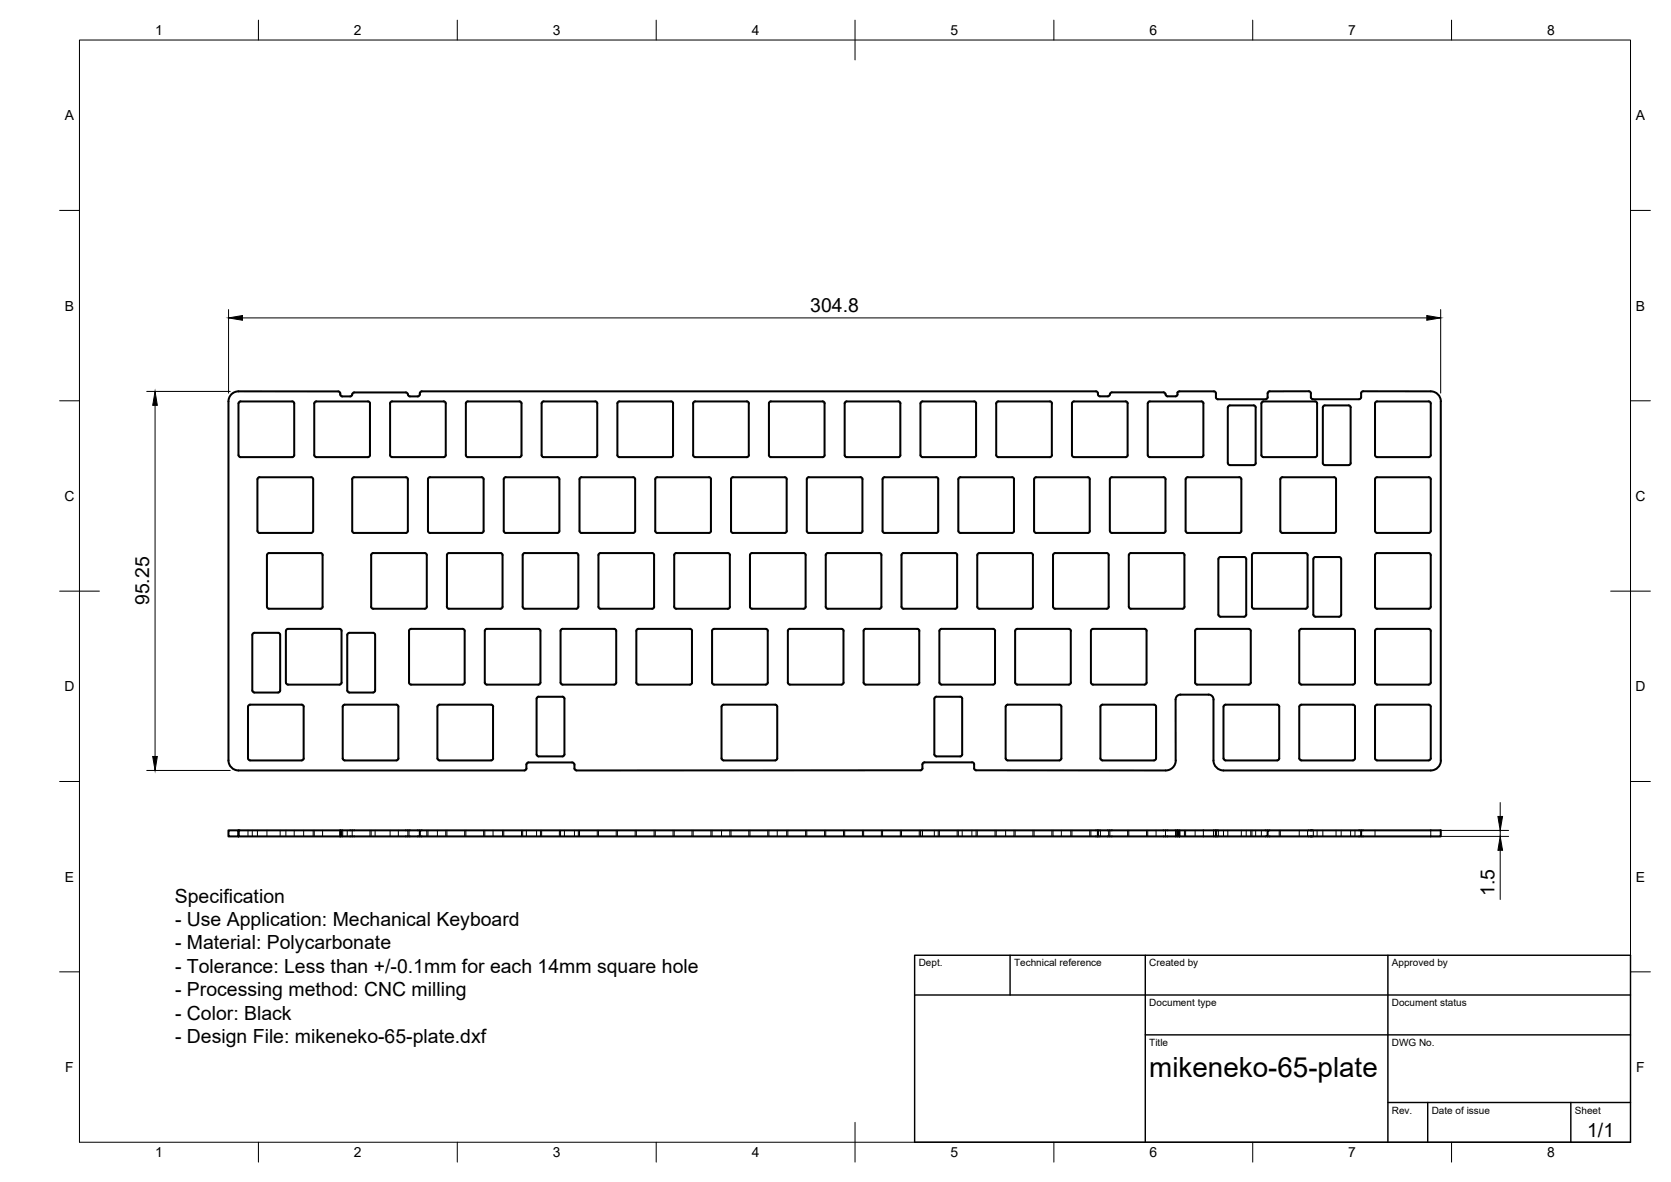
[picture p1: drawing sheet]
<svg xmlns="http://www.w3.org/2000/svg" width="420mm" height="297mm" viewBox="0 0 420 297" stroke-linecap="round" stroke-linejoin="round" font-family="sans-serif">
<!-- layer: Visible -->
<g fill="none" stroke="#000" stroke-width=".51">
<path d="M102 98.6h-12.9a.66 .66 0 0 0-.6 .8l-.4 .2h-2a.75 .75 0 0 1-.6-1l-.5-.2-25-.1a2.53 2.53 0 0 0-2.6 2.6v90.2a2.53 2.53 0 0 0 2.6 2.5h71.9l.4-.2a1.9 1.9 0 0 1 .3-1.7l11.2-.1M102.1 98.6l.2 .1 .3 .4M105.6 98.9a.57 .57 0 0 1-.5 .7h-2l-.5-.2v-.3M105.6 98.8v-.2l.5-.3h169.5l.2 .1 .3 .4M276.1 98.9v.2M276.1 99.1l.1 .4 .4 .1h2l.2-.1 .3-.4M279.6 98.6h13a.66 .66 0 0 1 .5 .7l.5 .3h2l.3-.1 .2-.4M279.6 98.6l-.4 .2-.1 .3M296.1 99.1v-.5l.5-.3h8.6l.5 .4 .1 1.4 .4 .2M318.7 98.8v1.1M318.7 99.8v.3l-.5 .2M319.2 98.3l-.2 .1-.3 .4"/>
<path d="M329.1 98.3h-9.9M329.1 98.3l.3 .1a1.89 1.89 0 0 1 .3 1.7l.4 .2h11.6M60.2 100.9h13.3l.4 .2 .1 13.3-.3 .4-13.2 .1-.4-.3-.1-13.2zM65 120l13.2-.1 .5 .3v13.2l-.2 .5h-13.3l-.4-.2-.1-13.3zM79.3 100.9h13.2l.5 .2v13.3l-.2 .4-13.3 .1-.4-.3-.1-13.2zM98.2 101.1l.4-.2h13.2l.3 .5-.1 13.2-.4 .3-13.3-.1-.2-.4zM102 119.9h-12.9l-.5 .3v.2v13.3l.5 .2h12.9M102.1 119.9l.4 .3 .1 .2v13l-.3 .5h-.2M117.2 101.1l.4-.2h13.3l.2 .5v13.2l-.5 .3-13.2-.1-.3-.4zM121.1 119.9h-13l-.4 .3-.1 .2 .1 13.3 .4 .2h13M121.1 119.9l.4 .3 .1 .2v13l-.2 .5h-.3M136.3 101.1l.4-.2h13.2l.3 .5-.1 13.2-.4 .3-13.3-.1-.2-.4z"/>
<path d="M140.1 119.9h-12.9l-.5 .3v.2v13.3l.5 .2h12.9M140.2 119.9l.4 .3 .1 .2v13l-.3 .5h-.2M168.7 100.9h-13l-.4 .2-.1 .3 .1 13.2 .4 .3h13M168.8 100.9l.4 .2v.3v13l-.2 .4-.2 .1M174.8 114.9h13M174.8 100.9h13M174.8 100.9l-.4 .2-.1 .3v13l.2 .4 .3 .1M187.8 100.9l.4 .2 .1 .3M188.3 101.4v13M188.3 114.4l-.2 .4-.3 .1M193.8 114.9h13M193.8 100.9h13"/>
<path d="M193.8 100.9l-.4 .2-.1 .3v13l.3 .4 .2 .1M206.9 100.9l.4 .2v.3M207.3 101.4v13M207.3 114.4l-.2 .4-.2 .1M212.9 100.9h13h.3l.2 .5M212.9 100.9l-.4 .2-.1 .3v13l.2 .4 .3 .1M226.4 101.4v13M226.4 114.4l-.2 .4-.3 .1h-13M241.5 119.9l13.2 .1 .3 .4v13l-.3 .5h-.2h-13M241.5 119.9l-.4 .3-.1 .2M245.4 101.4v13M245.4 101.4l-.2-.5h-.3h-12.9h-.3l-.3 .5 .1 13 .2 .4 13.2 .1 .3-.1 .2-.4"/>
<path d="M260.5 119.9l13.3 .1 .2 .4v13l-.2 .5h-.3h-13M260.5 119.9l-.4 .3-.1 .2M264.5 101.4v13M264.5 101.4l-.2-.5h-.3h-13.2l-.3 .5v13l.5 .5h13l.3-.1 .2-.4M279.6 119.9l13.2 .1 .3 .4v13l-.1 .3-.4 .2h-13M279.6 119.9l-.4 .3-.1 .2M283.5 101.4v13M283.5 101.4l-.2-.5h-.3h-13.2l-.2 .5-.1 13 .6 .5h12.9l.3-.1 .2-.4M302.6 101.4v13M302.6 101.4l-.1-.3-.4-.2h-13.2l-.3 .5v13l.5 .5h13l.3-.1 .2-.4M306.2 100.3h12M309.2 116.9h6"/>
<path d="M309.2 116.9l-.5-.5v-14l.1-.3 .4-.2h6l.5 .2v14.3v.2l-.5 .3M317.2 101.4v13M317.2 101.4l.1-.3 .4-.2h13h.2l.3 .5v13l-.3 .4-13.2 .1-.4-.3-.1-.2M322.4 119.9h13l.5 .3v.2v13l-.2 .5h-13.3M322.4 119.9l-.4 .3-.1 .2M333.1 116.9h6M339.6 102.4v14M339.6 102.4l-.2-.4-.3-.1h-6l-.4 .2-.1 14.3 .3 .4 .2 .1M339.6 116.4l-.2 .4-.3 .1M341.7 100.3l.3-.1a1.75 1.75 0 0 0 .3-1.6l.4-.3h17a2.53 2.53 0 0 1 2.6 2.6v90.2a2.49 2.49 0 0 1-2.5 2.5h-52.2a2.53 2.53 0 0 1-2.5-2.5v-15.3a1.22 1.22 0 0 0-1.2-1.3l-7.1 .1a1.22 1.22 0 0 0-1.2 1.2v15.3a2.49 2.49 0 0 1-2.5 2.5h-47.7l-.4-.3-.1-1.2M345.8 101.1l.5-.2h13.2l.2 .5v13.2l-.5 .3-13.2-.1-.3-.4zM81.1 139.5v13"/>
<path d="M81.1 139.5l-.2-.4-.3-.1-13.2 .1-.3 .4v13l.5 .5h13l.3-.1 .2-.4M93.8 139h13l.4 .2 .1 .3v13l-.2 .4-13.3 .1M93.8 139l-.4 .2-.1 .3v13l.3 .4 .2 .1M112.9 139h13l.4 .2 .1 .3v13l-.3 .4-13.2 .1M112.9 139l-.5 .2v.3v13l.2 .4 .3 .1M131.9 139h13l.4 .2 .1 .3v13l-.2 .4-13.3 .1M131.9 139l-.4 .2-.1 .3v13l.3 .4 .2 .1M145.8 120.2l.4-.3 13.3 .1 .2 .4-.1 13.3-.4 .2h-13.2l-.3-.5zM164.5 139.5v13M164.5 139.5l-.3-.4-.2-.1-13.3 .1-.2 .4v13l.2 .4 .3 .1h13l.2-.1 .3-.4M164.8 120.2l.4-.3 13.3 .1 .3 .4-.1 13.3-.4 .2h-13.3l-.2-.5zM183.5 139.5v13"/>
<path d="M183.5 139.5l-.2-.4-.3-.1-13.2 .1-.3 .4v13l.3 .4 .2 .1h13l.3-.1 .2-.4M183.9 120.2l.4-.3 13.3 .1 .2 .4v13.3l-.5 .2h-13.2l-.3-.5zM202.6 139.5v13M202.6 139.5l-.3-.4-.2-.1-13.3 .1-.2 .4v13l.2 .4 .3 .1h13l.2-.1 .3-.4M202.9 120.2l.5-.3 13.2 .1 .3 .4-.1 13.3-.4 .2h-13.3l-.2-.5zM207.7 139.2l.4-.2 13.3 .1 .2 .4v13.2l-.5 .3-13.2-.1-.3-.4zM222 120.2l.4-.3 13.3 .1 .2 .4v13.3l-.5 .2h-13.2l-.3-.5zM226.7 139.2l.5-.2 13.2 .1 .3 .4-.1 13.2-.4 .3-13.3-.1-.2-.4zM241 120.4v13M241 133.4l.1 .3 .4 .2M245.8 139.2l.4-.2 13.3 .1 .2 .4v13.2l-.5 .3-13.2-.1-.3-.4zM260 120.4v13"/>
<path d="M260 133.4l.3 .5h.2M264.9 139.2l.4-.2 13.2 .1 .3 .4-.1 13.2-.4 .3-13.3-.1-.2-.4zM279.1 120.4v13M279.1 133.4l.2 .5h.3M283.9 139.2l.4-.2 13.3 .1 .2 .4v13.2l-.5 .3-13.2-.1-.3-.4zM298.1 120.4v13M298.1 120.4l.1-.2 .4-.3h13l.3 .1 .2 .4v13l-.2 .5h-13.3l-.4-.2-.1-.3M314.9 139.2l.4-.2 13.2 .1 .3 .4-.1 13.2-.4 .3-13.3-.1-.2-.4zM321.9 120.4v13M321.9 133.4l.1 .3 .4 .2M330.7 140h6l.5 .2v14.3M330.7 140l-.4 .2-.1 .3"/>
<path d="M345.8 139.2l.5-.2 13.2 .1 .2 .4v13.2l-.5 .3-13.2-.1-.3-.4zM345.8 120.2l.5-.3 13.2 .1 .2 .4v13.3l-.5 .2h-13.2l-.3-.5zM63.4 159.5v14M63.5 159.5v-.2l.4-.3h6l.5 .3v14.2M85.4 158l-13.3 .1-.2 .4v13l.5 .5h13M85.4 158l.2 .1 .3 .4v13l-.1 .3-.4 .2M93.8 159h-6l-.4 .3-.1 14.2M93.8 159l.3 .1 .2 .4v14M102.9 158.3l.4-.3 13.3 .1 .2 .4v13.3l-.5 .2h-13.2l-.3-.5zM122 158.3l.4-.3 13.2 .1 .3 .4-.1 13.3-.4 .2h-13.3l-.2-.5zM141 158.3l.4-.3 13.3 .1 .2 .4v13.3l-.5 .2h-13.2l-.3-.5zM160.1 158.3l.4-.3 13.3 .1 .2 .4-.1 13.3-.4 .2h-13.3l-.2-.5z"/>
<path d="M179.1 158.3l.4-.3 13.3 .1 .2 .4v13.3l-.4 .2h-13.3l-.3-.5zM198.2 158.3l.4-.3 13.3 .1 .2 .4-.1 13.3-.4 .2h-13.3l-.2-.5zM217.2 158.3l.4-.3 13.3 .1 .2 .4v13.3l-.4 .2h-13.3l-.3-.5zM249.7 158h-13l-.4 .3-.1 13.2 .5 .5h13M249.7 158l.4 .3 .1 .2v13l-.2 .5h-.3M268.8 158h-13l-.3 .1-.3 .4 .1 13.3 .5 .2h13M268.8 158l.4 .3v.2l.1 13-.3 .5h-.2M287.8 158h-13l-.4 .3-.1 13.2 .5 .5h13M287.8 158l.3 .1 .2 .4M288.3 158.5v13M300.6 158.3l.4-.3 13.2 .1 .3 .4-.1 13.3-.4 .2h-13.3l-.2-.5zM306.3 140.5v14"/>
<path d="M306.4 154.5l.2 .4 .3 .1M306.4 140.5v-.3l.5-.2h6l.4 .2 .1 14.3M306.9 155h5.9M313.4 154.5l-.3 .4-.2 .1M326.8 158.3l.4-.3 13.3 .1 .2 .4-.1 13.3-.4 .2h-13.2l-.3-.5zM330.2 140.5v14M330.2 154.5l.3 .4 .2 .1M330.7 155h6M337.2 154.5l-.2 .4-.3 .1M345.8 158.3l.5-.3 13.2 .1 .2 .4v13.3l-.5 .2h-13.2l-.3-.5zM62.6 177.2l13.3-.1 .4 .2 .1 13.3-.3 .4-13.2 .1-.5-.3v-13.2zM63.5 173.5v.3l.5 .2"/>
<path d="M63.9 174h6M70.4 173.5l-.2 .5h-.3M87.3 173.5l.1 .3 .4 .2M87.8 174h6M94.3 173.5v.3l-.5 .2M100.2 177.6v13M100.2 177.6l-.3-.4-.2-.1-13.3 .1-.2 .4v13l.2 .4 .3 .1h13l.4-.3 .1-.2M123.5 177.1h-13l-.4 .2-.1 13.3 .5 .5h13M123.5 177.1l.2 .1 .3 .4M124 177.6v13M134.9 175.6v14M135.4 175.1h6"/>
<path d="M135.4 175.1l-.4 .2-.1 .3M141.4 175.1l.5 .2v.3v14.2l-.5 .3h-6M181.5 177.3l.4-.2 13.3 .1 .2 .4v13.2l-.5 .3-13.2-.1-.3-.4zM234.9 175.6v14M235.4 175.1h6M235.4 175.1l-.4 .2-.1 .3M241.4 175.1l.5 .2v.3v14.2l-.5 .3h-6M266.4 177.1h-13l-.3 .1-.2 .4v13.2l.5 .3h13M266.4 177.1l.4 .2 .1 .3v13l-.3 .4-.2 .1M277.2 177.1l13.2 .1 .3 .4v13l-.3 .4-.2 .1h-13M277.2 177.1l-.4 .2-.1 .3v13l.2 .4 .3 .1M288.3 171.5l-.2 .5h-.3"/>
<path d="M307.7 177.3l.5-.2 13.2 .1 .2 .4v13.2l-.5 .3-13.2-.1-.3-.4zM326.8 177.3l.4-.2 13.3 .1 .2 .4-.1 13.2-.4 .3-13.2-.1-.3-.4zM345.8 177.3l.5-.2 13.2 .1 .2 .4v13.2l-.5 .3-13.2-.1-.3-.4zM124 190.6l-.3 .4-.2 .1M134.9 189.6l.1 .2 .4 .3M143.9 191.6l.4 .2 .1 .4M234.9 189.6l.3 .4 .2 .1M244.4 191.6h-12l-.4 .3-.1 1.4-.5 .3h-86.5l-.4-.2-.1-1.2M244.4 191.6l.4 .1 .1 .4M57.4 208.7h2.6v1.5h-2.6zM85.6 208.7h20M85.6 208.7h-25.6v1.5h25.6"/>
<path d="M85.6 208.7v1.5M105.6 210.2h170.5M276.1 208.7h-170.5v1.5h-20M276.1 208.7h20v1.5h-20M276.1 208.7v1.5M296.1 208.7h.5v1.5h-.5zM296.6 208.7h9.1M296.6 210.2h9.1M305.7 208.7h13M305.7 208.7v1.5M318.7 210.2h23.5v-1.5h20.1v1.5h-20.1M342.2 208.7h-23.5v1.5h-13"/>
</g>
<!-- layer: Hidden -->
<g fill="none" stroke="#000" stroke-width=".25">
<path d="M62.4 208.7v1.5M63.4 208.7v1.5M64.7 208.7v1.5M67.1 208.7v1.5M70.4 208.7v1.5M71.9 208.7v1.5M74 208.7v1.5M76.3 208.7v1.5M78.7 208.7v1.5M79 208.7v1.5M81.1 208.7v1.5M85.6 208.7v1.5"/>
<path d="M85.9 208.7v1.5M86.2 208.7v1.5M87.3 208.7v1.5M88.6 208.7v1.5M93 208.7v1.5M93.3 208.7v1.5M94.3 208.7v1.5M98.1 208.7v1.5M100.2 208.7v1.5M102.6 208.7v1.5M102.8 208.7v1.5M107.3 208.7v1.5"/>
<path d="M107.6 208.7v1.5M110 208.7v1.5M112.1 208.7v1.5M112.4 208.7v1.5M116.8 208.7v1.5M117.1 208.7v1.5M121.6 208.7v1.5M121.9 208.7v1.5M124 208.7v1.5M126.4 208.7v1.5M126.7 208.7v1.5M131.1 208.7v1.5"/>
<path d="M131.4 208.7v1.5M132.4 208.7v1.5M134.9 208.7v1.5M135.9 208.7v1.5M136.2 208.7v1.5M140.7 208.7v1.5M140.9 208.7v1.5M141.9 208.7v1.5M144.4 208.7v1.5M145.4 208.7v1.5M145.7 208.7v1.5M150.2 208.7v1.5"/>
<path d="M150.5 208.7v1.5M154.9 208.7v1.5M155.2 208.7v1.5M159.7 208.7v1.5M160 208.7v1.5M164.5 208.7v1.5M164.8 208.7v1.5M169.2 208.7v1.5M169.5 208.7v1.5M174 208.7v1.5M174.3 208.7v1.5M178.8 208.7v1.5"/>
<path d="M179 208.7v1.5M181.4 208.7v1.5M183.5 208.7v1.5M183.8 208.7v1.5M188.3 208.7v1.5M188.6 208.7v1.5M193 208.7v1.5M193.3 208.7v1.5M195.4 208.7v1.5M197.8 208.7v1.5M198.1 208.7v1.5M202.6 208.7v1.5"/>
<path d="M202.9 208.7v1.5M207.3 208.7v1.5M207.6 208.7v1.5M212.1 208.7v1.5M212.4 208.7v1.5M216.9 208.7v1.5M217.1 208.7v1.5M221.6 208.7v1.5M221.9 208.7v1.5M226.4 208.7v1.5M226.7 208.7v1.5M231.1 208.7v1.5"/>
<path d="M231.4 208.7v1.5M231.9 208.7v1.5M234.9 208.7v1.5M235.9 208.7v1.5M236.2 208.7v1.5M240.7 208.7v1.5M241 208.7v1.5M241.9 208.7v1.5M244.4 208.7v1.5M245.4 208.7v1.5M245.7 208.7v1.5M250.2 208.7v1.5"/>
<path d="M250.5 208.7v1.5M252.9 208.7v1.5M255 208.7v1.5M255.2 208.7v1.5M259.7 208.7v1.5M260 208.7v1.5M264.5 208.7v1.5M264.8 208.7v1.5M266.9 208.7v1.5M269.2 208.7v1.5M269.5 208.7v1.5M274 208.7v1.5"/>
<path d="M274.3 208.7v1.5M276.1 208.7v1.5M276.7 208.7v1.5M278.8 208.7v1.5M279.1 208.7v1.5M283.5 208.7v1.5M283.8 208.7v1.5M288.3 208.7v1.5M288.6 208.7v1.5M290.7 208.7v1.5M293.1 208.7v1.5M295.6 208.7v1.5"/>
<path d="M296.1 208.7h.1M296.1 210.2h.1M296.1 208.7v1.5M297.8 208.7v1.5M298.1 208.7v1.5M300.5 208.7v1.5M302.6 208.7v1.5M305.1 208.7v1.5M305.7 208.7v1.5M306.3 208.7v1.5M307.6 208.7v1.5M308.7 208.7v1.5"/>
<path d="M312.1 208.7v1.5M313.4 208.7v1.5M314.5 208.7v1.5M314.8 208.7v1.5M315.7 208.7v1.5M317.2 208.7v1.5M321.6 208.7v1.5M321.9 208.7v1.5M326.7 208.7v1.5M328.8 208.7v1.5M330.2 208.7v1.5M331.2 208.7v1.5"/>
<path d="M332.6 208.7v1.5M335.9 208.7v1.5M337.2 208.7v1.5M339.6 208.7v1.5M340.7 208.7v1.5M345.7 208.7v1.5M359.7 208.7v1.5"/>
</g>
<!-- layer: Visible -->
<g fill="#000">
<circle cx="60" cy="208.7" r=".25"/>
<circle cx="329.6" cy="210.2" r=".25"/>
<circle cx="329.6" cy="208.7" r=".25"/>
</g>
<!-- layer: Border -->
<g fill="none" stroke="#000" stroke-width=".25">
<path d="M20 10.1h390v276.9h-390zM65 5.1v5M115 5.1v5M165 5.1v5M215 5.1v10M265 5.1v5M315 5.1v5M365 5.1v5M15 52.9h5M410 52.9h5M15 100.7h5M410 100.7h5"/>
<path d="M15 148.6h10M405 148.6h10M15 196.4h5M410 196.4h5M15 244.2h5M410 244.2h5M65 287v5M115 287v5M165 287v5M215 282.1v9.9M265 287v5M315 287v5"/>
<path d="M365 287v5"/>
</g>
<!-- layer: TitleBlock -->
<path d="M230 240.1h180v46.9h-180zM230 250h180M254 240.1v9.9M288 240.1v46.9M349 240.1v46.9M288 260.1h122M349 277.1h61M359 277.1v9.9M395 277.1v9.9" fill="none" stroke="#000" stroke-width=".36"/>
<!-- layer: FD_Dimensions -->
<path d="M57.5 77.8v21M61 79.9h297.8M362.2 77.8v21M36.9 98.4h21M39 101.9v88.2M36.9 193.6h21M361.8 208.7h17.5M361.8 210.2h17.5M377.2 201.7v3.5M377.2 208.7v1.5M377.2 213.7v12.3" fill="none" stroke="#000" stroke-width=".25"/>
<path d="M57.5 79.9l3.5-.6v1.2zM358.8 79.3l3.4 .6-3.4 .6zM39 98.4l.6 3.5h-1.2zM38.4 190.1h1.2l-.6 3.5zM376.6 205.2h1.2l-.6 3.5zM377.2 210.2l.6 3.5h-1.2z" fill="#000" stroke="#000" stroke-width=".25"/>
<text font-size="7" x="289" y="270.6">mikeneko-65-plate</text>
<g font-size="4.9">
<text x="203.8" y="78.4">304.8</text>
<text x="37.5" y="152.1" transform="rotate(-90 37.5 152.1)">95.25</text>
<text x="43.9" y="226.9">Specification</text>
<text x="375.8" y="225.2" transform="rotate(-90 375.8 225.2)">1.5</text>
<text x="44" y="232.8">- Use Application: Mechanical Keyboard</text>
<text x="44" y="238.6">- Material: Polycarbonate</text>
<text x="44" y="244.5">- Tolerance: Less than +/-0.1mm for each 14mm square hole</text>
<text x="44" y="250.4">- Processing method: CNC milling</text>
<text x="44" y="256.3">- Color: Black</text>
<text x="44" y="262.2">- Design File: mikeneko-65-plate.dxf</text>
<text x="399.1" y="285.7">1/1</text>
</g>
<g font-size="3.5">
<text x="39" y="8.8">1</text>
<text x="89" y="8.8">2</text>
<text x="139" y="8.8">3</text>
<text x="189" y="8.8">4</text>
<text x="239" y="8.8">5</text>
<text x="289" y="8.8">6</text>
<text x="339" y="8.8">7</text>
<text x="389" y="8.8">8</text>
<text x="16.3" y="30.2">A</text>
<text x="411.3" y="30.2">A</text>
<text x="16.3" y="78">B</text>
<text x="411.3" y="78">B</text>
<text x="16.2" y="125.9">C</text>
<text x="411.2" y="125.9">C</text>
<text x="16.2" y="173.7">D</text>
<text x="411.2" y="173.7">D</text>
<text x="16.3" y="221.6">E</text>
<text x="411.3" y="221.6">E</text>
<text x="16.4" y="269.4">F</text>
<text x="411.4" y="269.4">F</text>
<text x="39" y="290.8">1</text>
<text x="89" y="290.8">2</text>
<text x="139" y="290.8">3</text>
<text x="189" y="290.8">4</text>
<text x="239" y="290.8">5</text>
<text x="289" y="290.8">6</text>
<text x="339" y="290.8">7</text>
<text x="389" y="290.8">8</text>
</g>
<g font-size="2.5">
<text x="231" y="242.9">Dept.</text>
<text x="255" y="242.9">Technical reference</text>
<text x="289" y="242.9">Created by</text>
<text x="350" y="242.9">Approved by</text>
<text x="289" y="252.8">Document type</text>
<text x="350" y="252.8">Document status</text>
<text x="289" y="262.9">Title</text>
<text x="350" y="262.9">DWG No.</text>
<text x="350" y="279.9">Rev.</text>
<text x="360" y="279.9">Date of issue</text>
<text x="396" y="279.9">Sheet</text>
</g>
</svg>
